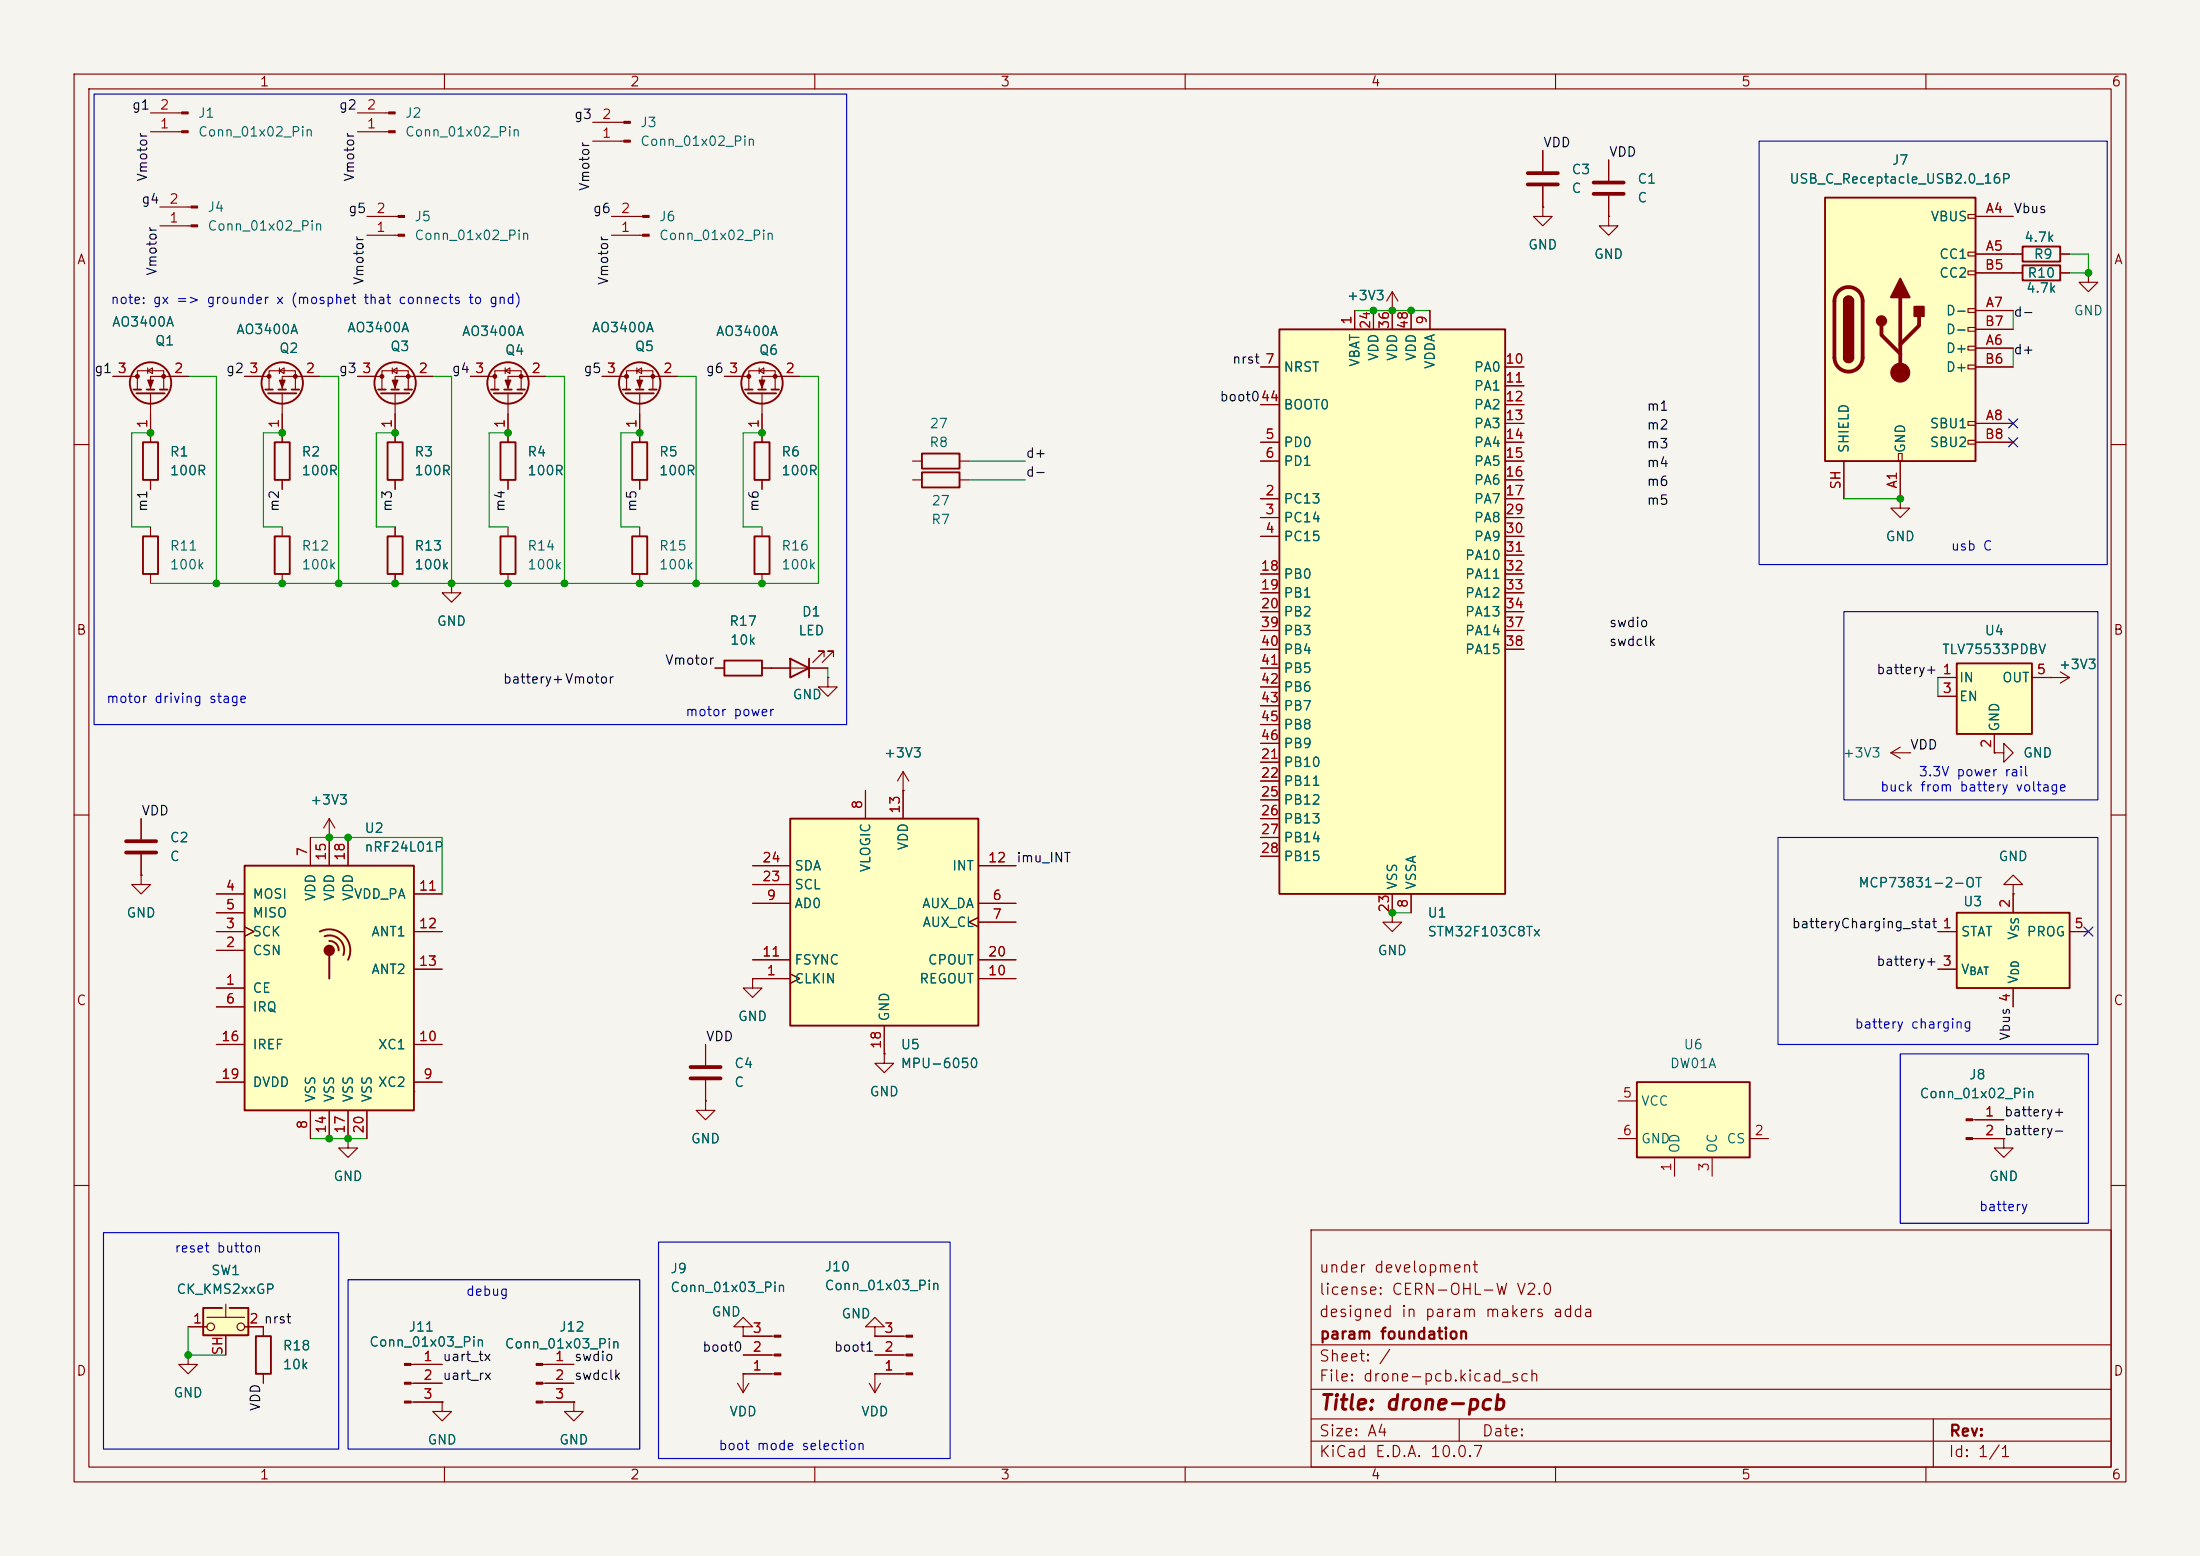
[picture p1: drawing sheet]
<svg xmlns="http://www.w3.org/2000/svg" width="297mm" height="210mm" viewBox="0 0 297 210" stroke-linecap="round" stroke-linejoin="round" font-family="sans-serif">
<path d="M0 0h297v210h-297z" fill="#f5f4ef" stroke="#f5f4ef" stroke-width=".14"/>
<g fill="none" stroke="#840000" stroke-width=".15">
<path d="M10 10h277v190h-277zM12 12h273v186h-273zM60 10v2M110 10v2M160 10v2M210 10v2M260 10v2M10 60h2M102.9 71.1v1.3M102.9 77.5v1.2M285 60h2M96.5 90.2h1.3"/>
<path d="M102.9 90.2h8.9M111.3 88.6v-.7h-.8h.8l-1.6 1.5M111.8 91.4v1.3h1.2l-1.2 1.3-1.3-1.3h1.3M111.8 91.4h.1M112.5 88.6v-.7h-.7h.7l-1.5 1.5M10 110h2M285 110h2M101.6 132.1v1.3h1.3l-1.3 1.2-1.3-1.2h1.3M101.6 132.1h.1M95.2 148.6v1.3h1.3l-1.3 1.2-1.2-1.2h1.2M95.2 148.6h.1M95.2 141v2.8"/>
<path d="M95.2 145.8v2.8M10 160h2M177 166h108v32h-108zM285 160h2M60 198v2M110 198v2M160 198v2M177 194.5h108M177 191.5h108M177 187.5h108M177 181.5h108M197 191.5v3"/>
<path d="M210 198v2M260 198v2M261 191.5v6.5"/>
</g>
<path d="M101.9 72.4h2v5.1h-2zM97.8 89.2h5.1v2h-5.1zM106.7 88.9l2.5 1.3-2.5 1.2zM109.2 88.9v2.5" fill="none" stroke="#840000" stroke-width=".25"/>
<path d="M93.2 144h4.1M93.2 145.5h4.1" fill="none" stroke="#840000" stroke-width=".51"/>
<path d="M33 116.8h22.9v33.1h-22.9z" fill="#ffffc2"/>
<g fill="none" stroke="#840000" stroke-width=".25">
<path d="M19.3 59.7h2v5.1h-2zM66.3 52.6h1M66.7 53.1h3.8M67.6 59.7h2v5.1h-2zM68.1 52.6h1M69.8 52.6h1.1M84.1 52.6h1M84.5 53.1h3.8M85.3 59.7h2.1v5.1h-2.1zM85.9 52.6h1M87.6 52.6h1M100.6 52.6h1"/>
<path d="M101 53.1h3.8M101.9 59.7h2v5.1h-2zM102.4 52.6h1M104.1 52.6h1.1M19.3 72.4h2v5.1h-2zM67.6 72.4h2v5.1h-2zM85.3 72.4h2.1v5.1h-2.1zM33 116.8h22.9v33.1h-22.9zM43.2 125.7a2.84 2.84 0 0 1 3.3 .6 2.84 2.84 0 0 1 .5 3.2M43.8 126.4a1.99 1.99 0 0 1 2.1 .4 1.99 1.99 0 0 1 .5 2.1M44.4 127a1.23 1.23 0 0 1 1.3 1.3M44.4 128.9v3.2"/>
<circle cx="68.6" cy="51.7" r="2.79"/>
<circle cx="86.4" cy="51.7" r="2.79"/>
<circle cx="102.9" cy="51.7" r="2.79"/>
</g>
<circle cx="44.4" cy="128.3" r=".63" fill="#840000" stroke="#840000" stroke-width=".25"/>
<g fill="none" stroke="#840000" stroke-width=".15">
<path d="M20.3 17.8h4.2M20.3 15.2h4.2M48.3 17.8h4.2M48.3 15.2h4.2M80 19.1h4.2M80 16.5h4.2M21.6 30.5h4.2M21.6 27.9h4.2M49.5 31.8h4.2M49.5 29.2h4.2M82.5 31.8h4.3M82.5 29.2h4.3"/>
<path d="M188 39.4l-.8 1.2M188 39.4l.7 1.2M188 39.4v2.5M20.3 58.4v1.3M63.5 50.8h3.3M66.8 52.6v-2.6h3.6v2.6M68.2 50l.6-.3v.7zM68.2 49.7v.7M68.6 53.1v6.6M73.7 50.8h-5.1v1.8M81.3 50.8h3.3M84.6 52.6v-2.6h3.5v2.6"/>
<path d="M86 50l.6-.3v.7zM86 49.7v.7M86.4 53.1v6.6M91.4 50.8h-5v1.8M97.8 50.8h3.3M101.1 52.6v-2.6h3.5v2.6M102.5 50l.6-.3v.7zM102.5 49.7v.7M102.9 53.1v6.6M107.9 50.8h-5v1.8M188 41.9h.1M20.3 64.8v1.2"/>
<path d="M20.3 71.1v1.3M20.3 77.5v1.2M68.6 64.8v1.2M68.6 71.1v1.3M68.6 77.5v1.2M86.4 64.8v1.2M86.4 71.1v1.3M86.4 77.5v1.2M102.9 64.8v1.2M256.5 67.3v1.3h1.3l-1.3 1.3-1.2-1.3h1.2M256.5 67.3h.1M41.9 113v3.8"/>
<path d="M44.4 113v3.8M47 113v3.8M121.9 106.7h.1M121.9 104.1l-.7 1.3M121.9 104.1l.8 1.3M121.9 104.1v2.6M29.2 133.4h3.8M29.2 128.3h3.8M29.2 125.7h3.8M29.2 120.7h3.8M29.2 123.2h3.8M29.2 135.9h3.8"/>
<path d="M33 125.1l1.3 .6-1.3 .7M55.9 125.7h3.8M55.9 120.7h3.8M55.9 130.8h3.8M29.2 146.1h3.8M29.2 141h3.8M41.9 149.9v3.8M44.4 149.9v3.8M47 153.7v1.2h1.3l-1.3 1.3-1.3-1.3h1.3M47 153.7h.1M47 149.9v3.8M49.5 149.9v3.8"/>
<path d="M55.9 147.3h.1M55.9 146.1h3.8M55.9 141h3.8"/>
</g>
<g fill="#840000" stroke="#840000" stroke-width=".15">
<path d="M86.8 31.6h.8v.3h-.8z"/>
<path d="M86.8 29.1h.8v.2h-.8z"/>
<path d="M86 51.3h.7l-.3 1z"/>
<path d="M102.5 51.3h.8l-.4 1z"/>
<path d="M84.2 18.9h.9v.3h-.9z"/>
<path d="M84.2 16.4h.9v.2h-.9z"/>
<path d="M24.5 17.7h.9v.2h-.9z"/>
<path d="M24.5 15.1h.9v.3h-.9z"/>
<path d="M25.8 30.4h.9v.2h-.9z"/>
<path d="M25.8 27.8h.9v.3h-.9z"/>
<path d="M52.5 17.7h.8v.2h-.8z"/>
<path d="M52.5 15.1h.8v.3h-.8z"/>
<path d="M68.2 51.3h.8l-.4 1z"/>
<path d="M53.7 31.6h.9v.3h-.9z"/>
<path d="M53.7 29.1h.9v.2h-.9z"/>
<circle cx="84.6" cy="50.8" r=".25"/>
<circle cx="88.1" cy="50.8" r=".25"/>
<circle cx="101.1" cy="50.8" r=".25"/>
<circle cx="104.6" cy="50.8" r=".25"/>
<circle cx="66.8" cy="50.8" r=".25"/>
<circle cx="70.4" cy="50.8" r=".25"/>
</g>
<path d="M246.4 26.7h20.3v35.5h-20.3z" fill="#ffffc2"/>
<g fill="none" stroke="#840000" stroke-width=".15">
<path d="M208.3 27.9v1.3h1.2l-1.2 1.3-1.3-1.3h1.3M208.3 27.9h.1M208.3 20.3v2.8M208.3 25.1v2.8M217.2 29.2v1.3h1.2l-1.2 1.3-1.3-1.3h1.3M217.2 29.2h.1M217.2 21.6v2.8M217.2 26.4v2.8M265.7 29h1v.5h-1zM265.7 34h1v.5h-1zM265.7 36.6h1v.5h-1zM266.7 29.2h5.1"/>
<path d="M266.7 34.3h6.3M266.7 36.8h6.3M278.1 34.3h1.3M278.1 36.8h1.3M281.9 36.8v1.3h1.3l-1.3 1.3-1.2-1.3h1.2M281.9 36.8h.1M265.7 41.7h1v.5h-1zM265.7 44.2h1v.5h-1zM265.7 46.7h1v.5h-1zM265.7 49.3h1v.5h-1zM265.7 56.9h1v.5h-1zM265.7 59.4h1v.5h-1z"/>
<path d="M266.7 47h5.1M266.7 41.9h5.1M266.7 57.2h5.1M266.7 49.5h5.1M266.7 44.5h5.1M266.7 59.7h5.1M248.9 62.2v5.1M256.3 61.2h.5v1h-.5zM256.5 62.2v5.1"/>
</g>
<path d="M246.4 26.7h20.3v35.5h-20.3zM273 35.8h5.1v2h-5.1zM273 33.3h5.1v2h-5.1zM248.9 40.6a.64 .64 0 0 1 .7-.6 .64 .64 0 0 1 .6 .6M248.9 48.3a.64 .64 0 0 0 .7 .6 .64 .64 0 0 0 .6-.6" fill="none" stroke="#840000" stroke-width=".25"/>
<path d="M206.2 23.4h4.1M206.2 24.9h4.1M215.1 24.6h4.1M215.1 26.2h4.1M248.2 39.3a1.9 1.9 0 0 1 2.1-.4 1.9 1.9 0 0 1 1.2 1.7v7.7a1.91 1.91 0 0 1-1.9 1.9 1.91 1.91 0 0 1-2-1.9v-7.7a1.9 1.9 0 0 1 .6-1.3zM254 43.9v1.3l2.5 2.6M256.5 40.1v10.2M259.1 42.7v1.2l-2.6 2.6" fill="none" stroke="#840000" stroke-width=".51"/>
<g fill="#840000" stroke="#840000" stroke-width=".25">
<path d="M248.9 40.6h1.3v7.7h-1.3z"/>
<path d="M249.1 40.2a.64 .64 0 0 1 .7-.1 .64 .64 0 0 1 .4 .5h-1.3z"/>
<path d="M248.9 48.3h1.3a.64 .64 0 0 1-.6 .6 .64 .64 0 0 1-.7-.6z"/>
<path d="M256.5 37.6l1.3 2.5h-2.5z"/>
<path d="M258.4 41.4h1.3v1.3h-1.3z"/>
<circle cx="254" cy="43.3" r=".63"/>
</g>
<circle cx="256.5" cy="50.3" r="1.27" fill="#840000" stroke="#840000" stroke-width=".15"/>
<path d="M106.7 110.5h25.4v27.9h-25.4z" fill="#ffffc2"/>
<path d="M124.5 63.8h5v2h-5zM124.5 61.2h5v2h-5zM106.7 110.5h25.4v27.9h-25.4z" fill="none" stroke="#840000" stroke-width=".25"/>
<g fill="none" stroke="#840000" stroke-width=".15">
<path d="M123.2 64.8h1.3M123.2 62.2h1.3M129.5 64.8h1.3M129.5 62.2h1.3M101.6 116.8h5.1M101.6 119.4h5.1M116.8 106.7v3.8M121.9 106.7v3.8M132.1 116.8h5.1M101.6 132.1h5.1M101.6 121.9h5.1M101.6 129.5h5.1"/>
<path d="M106.7 131.4l1.2 .7-1.2 .6M119.4 138.4v3.8M132.1 123.8l-1.3 .7 1.3 .6M132.1 132.1h5.1M132.1 121.9h5.1M132.1 124.5h5.1M132.1 129.5h5.1M188 123.2v1.3h1.2l-1.2 1.2-1.3-1.2h1.3M188 123.2h.1M119.4 142.2v1.3h1.2l-1.2 1.3-1.3-1.3h1.3M119.4 142.2h.1"/>
</g>
<path d="M172.7 44.5h30.5v76.2h-30.5z" fill="#ffffc2"/>
<path d="M172.7 44.5h30.5v76.2h-30.5z" fill="none" stroke="#840000" stroke-width=".25"/>
<g fill="none" stroke="#840000" stroke-width=".15">
<path d="M170.2 59.7h2.5M170.2 49.5h2.5M170.2 54.6h2.5M182.9 41.9v2.6M185.4 41.9v2.6M188 41.9v2.6M190.5 41.9v2.6M193 41.9v2.6M203.2 59.7h2.5M203.2 49.5h2.5M203.2 52.1h2.5M203.2 54.6h2.5"/>
<path d="M203.2 57.2h2.5M170.2 67.3h2.5M170.2 69.9h2.5M170.2 72.4h2.5M170.2 62.2h2.5M170.2 77.5h2.5M203.2 67.3h2.5M203.2 69.9h2.5M203.2 72.4h2.5M203.2 62.2h2.5M203.2 64.8h2.5M203.2 77.5h2.5"/>
<path d="M203.2 74.9h2.5M170.2 80h2.5M170.2 82.6h2.5M170.2 85.1h2.5M170.2 87.6h2.5M170.2 90.2h2.5M170.2 92.7h2.5M170.2 95.3h2.5M170.2 97.8h2.5M203.2 80h2.5M203.2 82.6h2.5M203.2 85.1h2.5"/>
<path d="M203.2 87.6h2.5M170.2 102.9h2.5M170.2 105.4h2.5M170.2 108h2.5M170.2 110.5h2.5M170.2 113h2.5M170.2 115.6h2.5M170.2 100.3h2.5M188 120.7v2.5M190.5 120.7v2.5"/>
</g>
<path d="M264.2 89.5h10.1v9.6h-10.1z" fill="#ffffc2"/>
<path d="M264.2 89.5h10.1v9.6h-10.1z" fill="none" stroke="#840000" stroke-width=".25"/>
<g fill="none" stroke="#840000" stroke-width=".15">
<path d="M261.6 91.4h2.6M261.6 94h2.6M269.2 99.1v2.5M274.3 91.4h5.1M276.9 91.4h.1M278.1 90.7l1.3 .7M279.4 91.4l-1.3 .8M255.3 101.6l1.2 .8M255.3 101.6h2.5M256.5 100.8l-1.2 .8M257.8 101.6h.1M269.2 101.6h1.3v-1.3l1.3 1.3-1.3 1.3v-1.3"/>
<path d="M269.2 101.6h.1"/>
</g>
<path d="M264.2 123.2h15.2v10.2h-15.2z" fill="#ffffc2"/>
<path d="M264.2 123.2h15.2v10.2h-15.2z" fill="none" stroke="#840000" stroke-width=".25"/>
<path d="M271.8 119.4h1.2l-1.2-1.3-1.3 1.3h1.3v1.3M261.6 125.7h2.6M261.6 130.8h2.6M271.8 120.7h.1M271.8 120.7v2.5M271.8 133.4v2.5M279.4 125.7h2.5" fill="none" stroke="#840000" stroke-width=".15"/>
<path d="M221 146.1h15.2v10.1h-15.2z" fill="#ffffc2"/>
<g fill="none" stroke="#840000" stroke-width=".25">
<path d="M18 52.6h1M18.4 53.1h3.8M19.8 52.6h1M21.6 52.6h1M35.8 52.6h1M36.2 53.1h3.8M37.1 59.7h2v5.1h-2zM37.6 52.6h1M39.4 52.6h1M51.1 52.6h1M51.4 53.1h3.8M52.3 59.7h2.1v5.1h-2.1z"/>
<path d="M52.8 52.6h1M54.6 52.6h1M37.1 72.4h2v5.1h-2zM52.3 72.4h2.1v5.1h-2.1zM221 146.1h15.2v10.1h-15.2zM34.5 180.3h2.1v5.1h-2.1z"/>
<circle cx="20.3" cy="51.7" r="2.79"/>
<circle cx="38.1" cy="51.7" r="2.79"/>
<circle cx="53.3" cy="51.7" r="2.79"/>
</g>
<g fill="none" stroke="#840000" stroke-width=".15">
<path d="M15.2 50.8h3.3M18.5 52.6v-2.6h3.6v2.6M19.9 50l.7-.3v.7zM19.9 49.7v.7M20.3 53.1v5.3M25.4 50.8h-5.1v1.8M33 50.8h3.3M36.3 52.6v-2.6h3.6v2.6M37.7 50l.7-.3v.7zM37.7 49.7v.7M38.1 53.1v6.6M43.2 50.8h-5.1v1.8"/>
<path d="M48.3 50.8h3.3M51.6 52.6v-2.6h3.5v2.6M53 50l.6-.3v.7zM53 49.7v.7M53.3 53.1v6.6M58.4 50.8h-5.1v1.8M38.1 64.8v1.2M38.1 71.1v1.3M38.1 77.5v1.2M53.3 64.8v1.2M53.3 71.1v1.3M53.3 77.5v1.2"/>
<path d="M61 78.7v1.3h1.2l-1.2 1.3-1.3-1.3h1.3M61 78.7h.1M19 118.1v1.3h1.3l-1.3 1.3-1.2-1.3h1.2M19 118.1h.1M19 110.5v2.8M19 115.3v2.8M44.4 113h.1M44.4 110.5l-.7 1.3M44.4 110.5l.8 1.3M44.4 110.5v2.5M218.4 153.7h2.6M218.4 148.6h2.6"/>
<path d="M226.1 156.2v2.6M231.1 156.2v2.6M236.2 153.7h2.6M266.3 153.7h4.2M266.3 151.1h4.2M270.5 153.7v1.2h1.3l-1.3 1.3-1.3-1.3h1.3M270.5 153.7h.1M35.6 179.1v1.2M100.3 179.1h1.3l-1.3-1.3-1.2 1.3h1.2v1.2M118.1 179.1h1.3l-1.3-1.3-1.3 1.3h1.3v1.2M25.4 182.9v1.3h1.3l-1.3 1.2-1.3-1.2h1.3M25.4 182.9h.1"/>
<path d="M35.6 185.4v1.3M55.5 184.2h4.2M55.5 186.7h4.2M55.5 189.2h4.2M59.7 189.2v1.3h1.3l-1.3 1.3-1.3-1.3h1.3M59.7 189.2h.1M73.3 184.2h4.2M73.3 186.7h4.2M73.3 189.2h4.2M77.5 189.2v1.3h1.2l-1.2 1.3-1.3-1.3h1.3M77.5 189.2h.1M99.6 186.7l.7 1.3"/>
<path d="M100.3 185.4h.1M100.3 180.3h.1M100.3 185.4h4.2M100.3 182.9h4.2M100.3 180.3h4.2M100.3 185.4v2.6M101.1 186.7l-.8 1.3M117.3 186.7l.8 1.3M118.1 180.3h.1M118.1 185.4h.1M118.1 185.4h4.2M118.1 182.9h4.2"/>
<path d="M118.1 180.3h4.2M118.1 185.4v2.6M118.9 186.7l-.8 1.3"/>
</g>
<g fill="#840000" stroke="#840000" stroke-width=".15">
<path d="M265.4 151h.9v.3h-.9z"/>
<path d="M265.4 153.5h.9v.3h-.9z"/>
<path d="M122.3 185.3h.9v.2h-.9z"/>
<path d="M122.3 182.8h.9v.2h-.9z"/>
<path d="M122.3 180.2h.9v.3h-.9z"/>
<path d="M19.9 51.3h.8l-.4 1z"/>
<path d="M53 51.3h.7l-.4 1z"/>
<path d="M37.7 51.3h.8l-.4 1z"/>
<path d="M54.6 184h.9v.3h-.9z"/>
<path d="M54.6 186.6h.9v.2h-.9z"/>
<path d="M54.6 189.1h.9v.3h-.9z"/>
<path d="M72.4 184h.9v.3h-.9z"/>
<path d="M72.4 186.6h.9v.2h-.9z"/>
<path d="M72.4 189.1h.9v.3h-.9z"/>
<path d="M104.5 185.3h.9v.2h-.9z"/>
<path d="M104.5 182.8h.9v.2h-.9z"/>
<path d="M104.5 180.2h.9v.3h-.9z"/>
<circle cx="18.5" cy="50.8" r=".25"/>
<circle cx="22.1" cy="50.8" r=".25"/>
<circle cx="51.6" cy="50.8" r=".25"/>
<circle cx="55.1" cy="50.8" r=".25"/>
<circle cx="36.3" cy="50.8" r=".25"/>
<circle cx="39.9" cy="50.8" r=".25"/>
</g>
<path d="M17 113.5h4.1M17 115.1h4.1" fill="none" stroke="#840000" stroke-width=".51"/>
<path d="M27.4 176.5h6.1v3.8h-6.1z" fill="#ffffc2"/>
<g fill="none" stroke="#840000" stroke-width=".15">
<path d="M208.3 27.9h.1M208.3 20.3v2.8M208.3 25.1v2.8M217.2 29.2h.1M217.2 21.6v2.8M217.2 26.4v2.8M266.7 34.3h6.3M266.7 36.8h6.3M266.7 29.2h5.1M278.1 34.3h1.3M278.1 36.8h1.3M15.2 50.8h2.6"/>
<path d="M20.3 55.9v3.8M22.9 50.8h2.5M33 50.8h2.6M38.1 55.9v3.8M40.6 50.8h2.6M48.3 50.8h2.5M53.3 55.9v3.8M55.9 50.8h2.5M63.5 50.8h2.5M68.6 55.9v3.8M71.1 50.8h2.6M81.3 50.8h2.5"/>
<path d="M86.4 55.9v3.8M88.9 50.8h2.5M97.8 50.8h2.5M102.9 55.9v3.8M105.4 50.8h2.5M170.2 59.7h2.5M170.2 49.5h2.5M170.2 54.6h2.5M182.9 41.9v2.6M185.4 41.9v2.6M188 41.9h.1M188 41.9v2.6"/>
<path d="M190.5 41.9v2.6M193 41.9v2.6M203.2 59.7h2.5M203.2 49.5h2.5M203.2 52.1h2.5M203.2 54.6h2.5M203.2 57.2h2.5M266.7 59.7h5.1M266.7 49.5h5.1M266.7 57.2h5.1M266.7 47h5.1M266.7 41.9h5.1"/>
<path d="M266.7 44.5h5.1M20.3 64.8v1.2M38.1 64.8v1.2M53.3 64.8v1.2M53.3 71.1v1.3M53.3 77.5v1.2M61 78.7h.1M68.6 64.8v1.2M86.4 64.8v1.2M102.9 64.8v1.2M170.2 67.3h2.5M170.2 69.9h2.5"/>
<path d="M170.2 72.4h2.5M170.2 62.2h2.5M170.2 77.5h2.5M203.2 67.3h2.5M203.2 69.9h2.5M203.2 72.4h2.5M203.2 62.2h2.5M203.2 64.8h2.5M203.2 77.5h2.5M203.2 74.9h2.5M248.9 62.2v5.1M256.5 67.3h.1"/>
<path d="M256.5 62.2v5.1M96.5 90.2h1.3M102.9 90.2h3.8M109.2 90.2h2.6M111.8 91.4h.1M170.2 90.2h2.5M170.2 80h2.5M170.2 82.6h2.5M170.2 85.1h2.5M170.2 87.6h2.5M170.2 92.7h2.5M170.2 95.3h2.5"/>
<path d="M170.2 97.8h2.5M203.2 80h2.5M203.2 82.6h2.5M203.2 85.1h2.5M203.2 87.6h2.5M261.6 91.4h2.6M261.6 94h2.6M269.2 99.1v2.5M274.3 91.4h2.6M276.9 91.4h.1M19 118.1h.1M19 110.5v2.8"/>
<path d="M19 115.3v2.8M41.9 113v3.8M44.4 113h.1M44.4 113v3.8M47 113v3.8M101.6 116.8h5.1M101.6 119.4h5.1M116.8 106.7v3.8M121.9 106.7h.1M121.9 106.7v3.8M132.1 116.8h5.1M170.2 102.9h2.5"/>
<path d="M170.2 105.4h2.5M170.2 108h2.5M170.2 110.5h2.5M170.2 113h2.5M170.2 115.6h2.5M170.2 100.3h2.5M269.2 101.6h.1M29.2 133.4h3.8M29.2 128.3h3.8M29.2 125.7h3.8M29.2 120.7h3.8M29.2 123.2h3.8"/>
<path d="M29.2 135.9h3.8M33 125.1l1.3 .6-1.3 .7M55.9 125.7h3.8M55.9 120.7h3.8M55.9 130.8h3.8M101.6 132.1h.1M101.6 132.1h5.1M101.6 121.9h5.1M101.6 129.5h5.1M106.7 131.4l1.2 .7-1.2 .6M119.4 138.4v3.8M132.1 123.8l-1.3 .7 1.3 .6"/>
<path d="M132.1 132.1h5.1M132.1 121.9h5.1M132.1 124.5h5.1M132.1 129.5h5.1M188 123.2h.1M188 120.7v2.5M190.5 120.7v2.5M261.6 125.7h2.6M261.6 130.8h2.6M271.8 120.7h.1M271.8 120.7v2.5M271.8 133.4v2.5"/>
<path d="M279.4 125.7h2.5M29.2 146.1h3.8M29.2 141h3.8M41.9 149.9v3.8M44.4 149.9v3.8M47 153.7h.1M47 149.9v3.8M49.5 149.9v3.8M55.9 146.1h3.8M55.9 141h3.8M95.2 148.6h.1M95.2 141v2.8"/>
<path d="M95.2 145.8v2.8M119.4 142.2h.1M266.7 151.1h3.8M266.7 153.7h3.8M270.5 153.7h.1M25.4 179.1h2.5M27.9 177.8h5.1M30.5 176v1.8M33 179.1h2.6v1.2M25.4 182.9h.1M30.5 180.3v2.6M35.6 185.4v1.3"/>
<path d="M55.9 184.2h3.8M55.9 186.7h3.8M55.9 189.2h3.8M59.7 189.2h.1M73.7 184.2h3.8M73.7 186.7h3.8M73.7 189.2h3.8M77.5 189.2h.1M100.3 185.4h.1M100.3 180.3h.1M100.3 185.4h3.8M100.3 182.9h3.8"/>
<path d="M100.3 180.3h3.8M118.1 180.3h.1M118.1 185.4h.1M118.1 185.4h3.8M118.1 182.9h3.8M118.1 180.3h3.8"/>
<circle cx="28.4" cy="179.1" r=".51"/>
<circle cx="32.5" cy="179.1" r=".51"/>
</g>
<path d="M30 176.5h-2.6v3.7h6.1v-3.7h-2.5" fill="none" stroke="#840000" stroke-width=".25"/>
<g fill="none" stroke="#009600" stroke-width=".15">
<path d="M279.4 34.3h2.5v2.5h-2.5M20.3 58.4h-2.5v12.7h2.5M25.4 50.8h3.8v27.9M38.1 58.4h-2.5v12.7h2.5M43.2 50.8h2.5v27.9M53.3 58.4h-2.5v12.7h2.5M58.4 50.8h2.6v27.9M68.6 58.4h-2.6v12.7h2.6M73.7 50.8h2.5v27.9M86.4 58.4h-2.6v12.7h2.6M91.4 50.8h2.6v27.9M102.9 58.4h-2.6v12.7h2.6"/>
<path d="M107.9 50.8h2.6v27.9h-90.2M182.9 41.9h10.1M271.8 41.9v2.6M271.8 47v2.5M130.8 64.8h7.6M130.8 62.2h7.6M248.9 67.3h7.6M111.8 90.2v1.2M261.6 91.4v2.6M41.9 113h17.8v7.7M188 123.2h2.5M41.9 153.7h7.6"/>
<path d="M25.4 179.1v3.8h5.1"/>
</g>
<path d="M271.2 59.1l1.2 1.2M271.2 56.5l1.2 1.3M272.4 59.1l-1.2 1.2M272.4 56.5l-1.2 1.3M281.3 125.1l1.2 1.2M282.5 125.1l-1.2 1.2" fill="none" stroke="#000084" stroke-width=".15"/>
<path d="M12.7 12.7h101.6v85.1h-101.6zM237.5 19.1h47v57.1h-47zM248.9 82.6h34.3v25.4h-34.3zM240 113h43.2v28h-43.2zM256.5 142.2h25.4v22.9h-25.4zM14 166.4h31.7v29.2h-31.7zM47 172.7h39.4v22.9h-39.4zM88.9 167.6h39.4v29.3h-39.4z" fill="none" stroke="#0000c2" stroke-width=".15"/>
<g fill="#009600" stroke="#009600" stroke-width=".14">
<circle cx="25.4" cy="182.9" r=".46"/>
<circle cx="38.1" cy="58.4" r=".46"/>
<circle cx="20.3" cy="58.4" r=".46"/>
<circle cx="38.1" cy="78.7" r=".46"/>
<circle cx="29.2" cy="78.7" r=".46"/>
<circle cx="68.6" cy="78.7" r=".46"/>
<circle cx="86.4" cy="78.7" r=".46"/>
<circle cx="94" cy="78.7" r=".46"/>
<circle cx="61" cy="78.7" r=".46"/>
<circle cx="53.3" cy="78.7" r=".46"/>
<circle cx="44.4" cy="153.7" r=".46"/>
<circle cx="47" cy="153.7" r=".46"/>
<circle cx="47" cy="113" r=".46"/>
<circle cx="44.4" cy="113" r=".46"/>
<circle cx="256.5" cy="67.3" r=".46"/>
<circle cx="45.7" cy="78.7" r=".46"/>
<circle cx="53.3" cy="58.4" r=".46"/>
<circle cx="102.9" cy="58.4" r=".46"/>
<circle cx="86.4" cy="58.4" r=".46"/>
<circle cx="102.9" cy="78.7" r=".46"/>
<circle cx="68.6" cy="58.4" r=".46"/>
<circle cx="76.2" cy="78.7" r=".46"/>
<circle cx="188" cy="123.2" r=".46"/>
<circle cx="188" cy="41.9" r=".46"/>
<circle cx="185.4" cy="41.9" r=".46"/>
<circle cx="190.5" cy="41.9" r=".46"/>
<circle cx="281.9" cy="36.8" r=".46"/>
</g>
<text font-size="2" fill="#840000" x="178" y="190.8">Title: drone-pcb</text>
<g font-size="1.5" fill="#840000">
<text x="178" y="172.1">under development</text>
<text x="178" y="178.1">designed in param makers adda</text>
<text x="178" y="175.1">license: CERN-OHL-W V2.0</text>
<text x="178" y="184.1">Sheet: /</text>
<text x="178" y="181.1">param foundation</text>
<text x="178" y="186.8">File: drone-pcb.kicad_sch</text>
<text x="178" y="197">KiCad E.D.A. 10.0.7</text>
<text x="178" y="194.2">Size: A4</text>
<text x="200" y="194.2">Date:</text>
<text x="263" y="197">Id: 1/1</text>
<text x="263" y="194.2">Rev:</text>
</g>
<g font-size="1.3" fill="#840000">
<text x="35" y="12">1</text>
<text x="85" y="12">2</text>
<text x="135" y="12">3</text>
<text x="185" y="12">4</text>
<text x="235" y="12">5</text>
<text x="285" y="12">6</text>
<text x="10.3" y="36">A</text>
<text x="285.3" y="36">A</text>
<text x="10.2" y="86">B</text>
<text x="285.2" y="86">B</text>
<text x="10.2" y="136">C</text>
<text x="285.2" y="136">C</text>
<text x="10.2" y="186">D</text>
<text x="285.2" y="186">D</text>
<text x="35" y="200">1</text>
<text x="85" y="200">2</text>
<text x="135" y="200">3</text>
<text x="185" y="200">4</text>
<text x="235" y="200">5</text>
<text x="285" y="200">6</text>
</g>
<g font-size="1.3" fill="#0f0f0f">
<text x="17.7" y="15.1">g1</text>
<text x="45.7" y="15.1">g2</text>
<text x="77.4" y="16.4">g3</text>
<text x="208.3" y="20.2">VDD</text>
<text x="217.1" y="21.5">VDD</text>
<text x="19" y="27.8">g4</text>
<text x="20.2" y="24.6" transform="rotate(-90 20.2 24.6)">Vmotor</text>
<text x="46.9" y="29.1">g5</text>
<text x="48.1" y="24.6" transform="rotate(-90 48.1 24.6)">Vmotor</text>
<text x="79.9" y="25.9" transform="rotate(-90 79.9 25.9)">Vmotor</text>
<text x="80" y="29.1">g6</text>
<text x="271.8" y="29.1">Vbus</text>
<text x="21.5" y="37.3" transform="rotate(-90 21.5 37.3)">Vmotor</text>
<text x="49.4" y="38.6" transform="rotate(-90 49.4 38.6)">Vmotor</text>
<text x="82.4" y="38.6" transform="rotate(-90 82.4 38.6)">Vmotor</text>
<text x="271.8" y="43.1">d-</text>
<text x="12.7" y="50.7">g1</text>
<text x="30.4" y="50.7">g2</text>
<text x="45.7" y="50.7">g3</text>
<text x="60.9" y="50.7">g4</text>
<text x="78.7" y="50.7">g5</text>
<text x="95.2" y="50.7">g6</text>
<text x="166.3" y="49.4">nrst 7</text>
<text x="271.8" y="48.1">d+</text>
<text x="164.6" y="54.5">boot044</text>
<text x="222.2" y="58.3">m2</text>
<text x="222.2" y="55.8">m1</text>
<text x="138.4" y="62.1">d+</text>
<text x="138.4" y="64.6">d-</text>
<text x="222.2" y="65.9">m6</text>
<text x="222.2" y="63.4">m4</text>
<text x="222.2" y="60.8">m3</text>
<text x="20.2" y="69.2" transform="rotate(-90 20.2 69.2)">m1</text>
<text x="38" y="69.2" transform="rotate(-90 38 69.2)">m2</text>
<text x="53.2" y="69.2" transform="rotate(-90 53.2 69.2)">m3</text>
<text x="68.5" y="69.2" transform="rotate(-90 68.5 69.2)">m4</text>
<text x="86.2" y="69.2" transform="rotate(-90 86.2 69.2)">m5</text>
<text x="102.7" y="69.2" transform="rotate(-90 102.7 69.2)">m6</text>
<text x="222.2" y="68.5">m5</text>
<text x="217.1" y="85">swdio</text>
<text x="217.1" y="87.5">swdclk</text>
<text x="67.8" y="92.6">battery+Vmotor</text>
<text x="89.7" y="90">Vmotor</text>
<text x="253.2" y="91.3">battery+ 1</text>
<text x="257.8" y="101.5">VDD</text>
<text x="19" y="110.4">VDD</text>
<text x="137.1" y="116.7">imu_INT</text>
<text x="241.8" y="125.6">batteryCharging_stat 1</text>
<text x="253.2" y="130.7">battery+ 3</text>
<text x="95.2" y="140.8">VDD</text>
<text x="271.7" y="140.5" transform="rotate(-90 271.7 140.5)">Vbus 4</text>
<text x="270.5" y="151">battery+</text>
<text x="270.5" y="153.5">battery-</text>
<text x="59.7" y="184">uart_tx</text>
<text x="77.4" y="184">swdio</text>
<text x="94.7" y="182.8">boot0</text>
<text x="112.5" y="182.8">boot1</text>
<text x="35.4" y="190.5" transform="rotate(-90 35.4 190.5)">VDD</text>
<text x="59.7" y="186.6">uart_rx</text>
<text x="77.4" y="186.6">swdclk</text>
</g>
<g font-size="1.3" fill="#a90000">
<text x="21.5" y="17.6">1</text>
<text x="21.5" y="15.1">2</text>
<text x="49.4" y="17.6">1</text>
<text x="49.4" y="15.1">2</text>
<text x="81.2" y="16.4">2</text>
<text x="81.2" y="18.9">1</text>
<text x="22.8" y="27.8">2</text>
<text x="50.7" y="29.1">2</text>
<text x="83.7" y="29.1">2</text>
<text x="268" y="29.1">A4</text>
<text x="22.8" y="30.3">1</text>
<text x="50.7" y="31.6">1</text>
<text x="83.7" y="31.6">1</text>
<text x="268" y="34.2">A5</text>
<text x="267.9" y="36.7">B5</text>
<text x="268" y="41.8">A7</text>
<text x="182.7" y="43.9" transform="rotate(-90 182.7 43.9)">1</text>
<text x="185.3" y="44.5" transform="rotate(-90 185.3 44.5)">24</text>
<text x="187.8" y="44.5" transform="rotate(-90 187.8 44.5)">36</text>
<text x="190.4" y="44.5" transform="rotate(-90 190.4 44.5)">48</text>
<text x="192.9" y="43.9" transform="rotate(-90 192.9 43.9)">9</text>
<text x="267.9" y="44.3">B7</text>
<text x="268" y="46.9">A6</text>
<text x="15.8" y="50.7">3</text>
<text x="23.4" y="50.7">2</text>
<text x="33.6" y="50.7">3</text>
<text x="41.2" y="50.7">2</text>
<text x="48.8" y="50.7">3</text>
<text x="56.4" y="50.7">2</text>
<text x="64" y="50.7">3</text>
<text x="71.7" y="50.7">2</text>
<text x="81.8" y="50.7">3</text>
<text x="89.4" y="50.7">2</text>
<text x="98.3" y="50.7">3</text>
<text x="105.9" y="50.7">2</text>
<text x="170.7" y="49.4">7</text>
<text x="203.1" y="49.4">10</text>
<text x="203.1" y="51.9">11</text>
<text x="267.9" y="49.4">B6</text>
<text x="20.2" y="57.9" transform="rotate(-90 20.2 57.9)">1</text>
<text x="38" y="57.9" transform="rotate(-90 38 57.9)">1</text>
<text x="53.2" y="57.9" transform="rotate(-90 53.2 57.9)">1</text>
<text x="68.4" y="57.9" transform="rotate(-90 68.4 57.9)">1</text>
<text x="86.2" y="57.9" transform="rotate(-90 86.2 57.9)">1</text>
<text x="102.7" y="57.9" transform="rotate(-90 102.7 57.9)">1</text>
<text x="170.1" y="54.5">44</text>
<text x="170.7" y="59.6">5</text>
<text x="203.1" y="54.5">12</text>
<text x="203.1" y="57">13</text>
<text x="203.1" y="59.6">14</text>
<text x="267.9" y="59.6">B8</text>
<text x="268" y="57">A8</text>
<text x="170.7" y="62.1">6</text>
<text x="203.1" y="62.1">15</text>
<text x="203.1" y="64.6">16</text>
<text x="170.7" y="67.2">2</text>
<text x="170.7" y="69.7">3</text>
<text x="203.1" y="67.2">17</text>
<text x="203.1" y="69.7">29</text>
<text x="248.8" y="66.2" transform="rotate(-90 248.8 66.2)">SH</text>
<text x="256.4" y="66" transform="rotate(-90 256.4 66)">A1</text>
<text x="170.1" y="77.3">18</text>
<text x="170.7" y="72.3">4</text>
<text x="203.1" y="72.3">30</text>
<text x="203.1" y="74.8">31</text>
<text x="203.1" y="77.3">32</text>
<text x="170.1" y="79.9">19</text>
<text x="170.1" y="82.4">20</text>
<text x="203.1" y="79.9">33</text>
<text x="203.1" y="82.4">34</text>
<text x="170.1" y="85">39</text>
<text x="170.1" y="87.5">40</text>
<text x="203.1" y="85">37</text>
<text x="203.1" y="87.5">38</text>
<text x="170.1" y="90">41</text>
<text x="170.1" y="92.6">42</text>
<text x="170.1" y="95.1">43</text>
<text x="262.2" y="93.8">3</text>
<text x="262.2" y="91.3">1</text>
<text x="274.9" y="91.3">5</text>
<text x="170.1" y="97.7">45</text>
<text x="170.1" y="100.2">46</text>
<text x="269.1" y="101.1" transform="rotate(-90 269.1 101.1)">2</text>
<text x="170.1" y="102.7">21</text>
<text x="170.1" y="105.3">22</text>
<text x="170.1" y="107.8">25</text>
<text x="116.7" y="109.3" transform="rotate(-90 116.7 109.3)">8</text>
<text x="121.8" y="109.9" transform="rotate(-90 121.8 109.9)">13</text>
<text x="170.1" y="110.4">26</text>
<text x="170.1" y="112.9">27</text>
<text x="41.8" y="115.7" transform="rotate(-90 41.8 115.7)">7</text>
<text x="44.3" y="116.3" transform="rotate(-90 44.3 116.3)">15</text>
<text x="46.9" y="116.3" transform="rotate(-90 46.9 116.3)">18</text>
<text x="102.8" y="119.2">23</text>
<text x="102.8" y="116.7">24</text>
<text x="133.3" y="116.7">12</text>
<text x="170.1" y="115.4">28</text>
<text x="30.4" y="125.6">3</text>
<text x="30.4" y="120.5">4</text>
<text x="30.4" y="123.1">5</text>
<text x="56.4" y="120.5">11</text>
<text x="56.4" y="125.6">12</text>
<text x="103.4" y="121.8">9</text>
<text x="133.9" y="121.8">6</text>
<text x="133.9" y="124.3">7</text>
<text x="187.8" y="123.3" transform="rotate(-90 187.8 123.3)">23</text>
<text x="190.4" y="122.7" transform="rotate(-90 190.4 122.7)">8</text>
<text x="262.2" y="125.6">1</text>
<text x="271.6" y="122.7" transform="rotate(-90 271.6 122.7)">2</text>
<text x="279.9" y="125.6">5</text>
<text x="30.4" y="128.1">2</text>
<text x="56.4" y="130.7">13</text>
<text x="102.8" y="129.4">11</text>
<text x="103.4" y="131.9">1</text>
<text x="133.3" y="131.9">10</text>
<text x="133.3" y="129.4">20</text>
<text x="262.2" y="130.7">3</text>
<text x="30.4" y="133.2">1</text>
<text x="30.4" y="135.8">6</text>
<text x="271.6" y="135.4" transform="rotate(-90 271.6 135.4)">4</text>
<text x="29.8" y="140.8">16</text>
<text x="56.4" y="140.8">10</text>
<text x="119.2" y="141.7" transform="rotate(-90 119.2 141.7)">18</text>
<text x="29.8" y="145.9">19</text>
<text x="57.1" y="145.9">9</text>
<text x="219" y="148.5">5</text>
<text x="41.8" y="152.5" transform="rotate(-90 41.8 152.5)">8</text>
<text x="44.3" y="153.1" transform="rotate(-90 44.3 153.1)">14</text>
<text x="46.9" y="153.1" transform="rotate(-90 46.9 153.1)">17</text>
<text x="49.4" y="153.1" transform="rotate(-90 49.4 153.1)">20</text>
<text x="219" y="153.5">6</text>
<text x="236.8" y="153.5">2</text>
<text x="267.9" y="151">1</text>
<text x="267.9" y="153.5">2</text>
<text x="225.9" y="158.2" transform="rotate(-90 225.9 158.2)">1</text>
<text x="231" y="158.2" transform="rotate(-90 231 158.2)">3</text>
<text x="25.9" y="178.9">1</text>
<text x="33.6" y="178.9">2 nrst</text>
<text x="33.6" y="178.9">2</text>
<text x="30.3" y="183" transform="rotate(-90 30.3 183)">SH</text>
<text x="57.1" y="184">1</text>
<text x="74.8" y="184">1</text>
<text x="101.5" y="185.3">1</text>
<text x="101.5" y="182.7">2</text>
<text x="101.5" y="180.2">3</text>
<text x="119.3" y="185.3">1</text>
<text x="119.3" y="182.7">2</text>
<text x="119.3" y="180.2">3</text>
<text x="57.1" y="186.6">2</text>
<text x="57.1" y="189.1">3</text>
<text x="74.8" y="186.6">2</text>
<text x="74.8" y="189.1">3</text>
</g>
<g font-size="1.3" fill="#006464">
<text x="26.7" y="16.2">J1</text>
<text x="54.6" y="16.2">J2</text>
<text x="86.3" y="17.5">J3</text>
<text x="26.7" y="18.7">Conn_01x02_Pin</text>
<text x="54.6" y="18.7">Conn_01x02_Pin</text>
<text x="86.3" y="20">Conn_01x02_Pin</text>
<text x="212.1" y="23.8">C3</text>
<text x="255.3" y="22.6">J7</text>
<text x="27.9" y="28.9">J4</text>
<text x="212.1" y="26.4">C</text>
<text x="221" y="25.1">C1</text>
<text x="221" y="27.6">C</text>
<text x="241.5" y="25.1">USB_C_Receptacle_USB2.0_16P</text>
<text x="27.9" y="31.4">Conn_01x02_Pin</text>
<text x="55.9" y="30.2">J5</text>
<text x="55.9" y="32.7">Conn_01x02_Pin</text>
<text x="88.9" y="30.2">J6</text>
<text x="88.9" y="32.7">Conn_01x02_Pin</text>
<text x="206.2" y="34">GND</text>
<text x="215.1" y="35.3">GND</text>
<text x="260.6" y="30.2">VBUS</text>
<text x="261.7" y="35.3">CC1</text>
<text x="273.2" y="33">4.7k</text>
<text x="274.5" y="35.3">R9</text>
<text x="181.7" y="40.8">+3V3</text>
<text x="261.7" y="37.8">CC2</text>
<text x="273.4" y="39.8">4.7k</text>
<text x="273.6" y="37.8">R10</text>
<text x="15" y="44.4">AO3400A</text>
<text x="20.8" y="46.9">Q1</text>
<text x="31.8" y="45.4">AO3400A</text>
<text x="37.6" y="48">Q2</text>
<text x="46.8" y="45.2">AO3400A</text>
<text x="52.6" y="47.7">Q3</text>
<text x="62.3" y="45.7">AO3400A</text>
<text x="79.8" y="45.2">AO3400A</text>
<text x="85.6" y="47.7">Q5</text>
<text x="96.6" y="45.7">AO3400A</text>
<text x="262.6" y="48">D+</text>
<text x="262.6" y="42.9">D-</text>
<text x="262.6" y="45.4">D-</text>
<text x="279.9" y="42.9">GND</text>
<text x="68.1" y="48.2">Q4</text>
<text x="102.4" y="48.2">Q6</text>
<text x="173.2" y="50.5">NRST</text>
<text x="183.8" y="49.6" transform="rotate(-90 183.8 49.6)">VBAT</text>
<text x="186.4" y="48.8" transform="rotate(-90 186.4 48.8)">VDD</text>
<text x="188.9" y="48.8" transform="rotate(-90 188.9 48.8)">VDD</text>
<text x="191.5" y="48.8" transform="rotate(-90 191.5 48.8)">VDD</text>
<text x="194" y="49.9" transform="rotate(-90 194 49.9)">VDDA</text>
<text x="198.9" y="50.5">PA0</text>
<text x="198.9" y="53">PA1</text>
<text x="262.6" y="50.5">D+</text>
<text x="125.4" y="58.1">27</text>
<text x="173.2" y="55.6">BOOT0</text>
<text x="198.9" y="55.6">PA2</text>
<text x="198.9" y="58.1">PA3</text>
<text x="260.4" y="58.1">SBU1</text>
<text x="22.8" y="61.9">R1</text>
<text x="22.8" y="64.5">100R</text>
<text x="40.6" y="61.9">R2</text>
<text x="40.6" y="64.5">100R</text>
<text x="55.9" y="61.9">R3</text>
<text x="55.9" y="64.5">100R</text>
<text x="71.1" y="61.9">R4</text>
<text x="71.1" y="64.5">100R</text>
<text x="88.9" y="61.9">R5</text>
<text x="88.9" y="64.5">100R</text>
<text x="105.4" y="61.9">R6</text>
<text x="105.4" y="64.5">100R</text>
<text x="125.4" y="60.7">R8</text>
<text x="173.2" y="60.7">PD0</text>
<text x="173.2" y="63.2">PD1</text>
<text x="198.9" y="60.7">PA4</text>
<text x="198.9" y="63.2">PA5</text>
<text x="198.9" y="65.7">PA6</text>
<text x="249.9" y="61.2" transform="rotate(-90 249.9 61.2)">SHIELD</text>
<text x="257.5" y="61.2" transform="rotate(-90 257.5 61.2)">GND</text>
<text x="260.4" y="60.7">SBU2</text>
<text x="125.6" y="71.1">R7</text>
<text x="125.7" y="68.5">27</text>
<text x="173.2" y="68.3">PC13</text>
<text x="173.2" y="70.8">PC14</text>
<text x="198.9" y="68.3">PA7</text>
<text x="198.9" y="70.8">PA8</text>
<text x="22.8" y="74.6">R11</text>
<text x="22.8" y="77.2">100k</text>
<text x="40.6" y="74.6">R12</text>
<text x="40.6" y="77.2">100k</text>
<text x="55.9" y="74.6">R13</text>
<text x="55.9" y="77.2">100k</text>
<text x="71.1" y="74.6">R14</text>
<text x="71.1" y="77.2">100k</text>
<text x="88.9" y="74.6">R15</text>
<text x="88.9" y="77.2">100k</text>
<text x="105.4" y="74.6">R16</text>
<text x="105.4" y="77.2">100k</text>
<text x="173.2" y="73.4">PC15</text>
<text x="197.7" y="75.9">PA10</text>
<text x="198.9" y="73.4">PA9</text>
<text x="254.5" y="73.4">GND</text>
<text x="108.2" y="83.5">D1</text>
<text x="173.2" y="78.4">PB0</text>
<text x="173.2" y="81">PB1</text>
<text x="173.2" y="83.5">PB2</text>
<text x="197.7" y="78.4">PA11</text>
<text x="197.7" y="81">PA12</text>
<text x="197.7" y="83.5">PA13</text>
<text x="58.9" y="84.8">GND</text>
<text x="98.4" y="84.8">R17</text>
<text x="98.5" y="87.3">10k</text>
<text x="107.7" y="86.1">LED</text>
<text x="173.2" y="86.1">PB3</text>
<text x="173.2" y="88.6">PB4</text>
<text x="197.7" y="86.1">PA14</text>
<text x="197.7" y="88.6">PA15</text>
<text x="262.1" y="88.6">TLV75533PDBV</text>
<text x="267.8" y="86.1">U4</text>
<text x="106.9" y="94.7">GND</text>
<text x="173.2" y="91.1">PB5</text>
<text x="173.2" y="93.7">PB6</text>
<text x="264.4" y="92.4">IN</text>
<text x="264.4" y="94.9">EN</text>
<text x="270.2" y="92.4">OUT</text>
<text x="277.9" y="90.6">+3V3</text>
<text x="173.2" y="96.2">PB7</text>
<text x="173.2" y="98.8">PB8</text>
<text x="173.2" y="101.3">PB9</text>
<text x="270.2" y="98.8" transform="rotate(-90 270.2 98.8)">GND</text>
<text x="119.3" y="102.6">+3V3</text>
<text x="173.2" y="103.8">PB10</text>
<text x="173.2" y="106.4">PB11</text>
<text x="248.7" y="102.6">+3V3</text>
<text x="273" y="102.6">GND</text>
<text x="22.8" y="114">C2</text>
<text x="41.8" y="108.9">+3V3</text>
<text x="49.1" y="112.7">U2</text>
<text x="173.2" y="108.9">PB12</text>
<text x="173.2" y="111.5">PB13</text>
<text x="173.2" y="114">PB14</text>
<text x="22.8" y="116.5">C</text>
<text x="49.1" y="115.3">nRF24L01P</text>
<text x="107.2" y="117.8">SDA</text>
<text x="117.8" y="117.8" transform="rotate(-90 117.8 117.8)">VLOGIC</text>
<text x="122.9" y="114.9" transform="rotate(-90 122.9 114.9)">VDD</text>
<text x="128.4" y="117.8">INT</text>
<text x="173.2" y="116.5">PB15</text>
<text x="269.7" y="116.5">GND</text>
<text x="17" y="124.2">GND</text>
<text x="34" y="121.6">MOSI</text>
<text x="34" y="124.2">MISO</text>
<text x="42.9" y="121.7" transform="rotate(-90 42.9 121.7)">VDD</text>
<text x="45.4" y="121.7" transform="rotate(-90 45.4 121.7)">VDD</text>
<text x="47.7" y="121.6">VDD_PA</text>
<text x="48" y="121.7" transform="rotate(-90 48 121.7)">VDD</text>
<text x="107.2" y="122.9">AD0</text>
<text x="107.2" y="120.3">SCL</text>
<text x="124.4" y="122.9">AUX_DA</text>
<text x="124.5" y="125.4">AUX_CL</text>
<text x="188.9" y="120.2" transform="rotate(-90 188.9 120.2)">VSS</text>
<text x="191.5" y="120.2" transform="rotate(-90 191.5 120.2)">VSSA</text>
<text x="192.6" y="124.2">U1</text>
<text x="250.8" y="120.1">MCP73831-2-OT</text>
<text x="264.9" y="122.6">U3</text>
<text x="34" y="129.2">CSN</text>
<text x="34" y="126.7">SCK</text>
<text x="50" y="126.7">ANT1</text>
<text x="50" y="131.8">ANT2</text>
<text x="107.2" y="130.5">FSYNC</text>
<text x="125.2" y="130.5">CPOUT</text>
<text x="185.9" y="129.2">GND</text>
<text x="192.6" y="126.7">STM32F103C8Tx</text>
<text x="264.6" y="126.7">STAT</text>
<text x="264.6" y="131.8">V</text>
<text x="272.7" y="126.9" transform="rotate(-90 272.7 126.9)">V</text>
<text x="273.5" y="126.7">PROG</text>
<text x="34" y="134.3">CE</text>
<text x="34" y="136.9">IRQ</text>
<text x="107.2" y="133">CLKIN</text>
<text x="120.3" y="137.9" transform="rotate(-90 120.3 137.9)">GND</text>
<text x="124" y="133">REGOUT</text>
<text x="272.7" y="132.9" transform="rotate(-90 272.7 132.9)">V</text>
<text x="34" y="141.9">IREF</text>
<text x="50.9" y="141.9">XC1</text>
<text x="99.5" y="138.1">GND</text>
<text x="121.5" y="141.9">U5</text>
<text x="227.2" y="141.9">U6</text>
<text x="34" y="147">DVDD</text>
<text x="42.9" y="148.9" transform="rotate(-90 42.9 148.9)">VSS</text>
<text x="45.4" y="148.9" transform="rotate(-90 45.4 148.9)">VSS</text>
<text x="48" y="148.9" transform="rotate(-90 48 148.9)">VSS</text>
<text x="50.5" y="148.9" transform="rotate(-90 50.5 148.9)">VSS</text>
<text x="50.9" y="147">XC2</text>
<text x="99" y="144.5">C4</text>
<text x="99" y="147">C</text>
<text x="117.3" y="148.3">GND</text>
<text x="121.5" y="144.5">MPU-6050</text>
<text x="221.5" y="149.6">VCC</text>
<text x="225.4" y="144.5">DW01A</text>
<text x="259.1" y="148.5">Conn_01x02_Pin</text>
<text x="265.7" y="146">J8</text>
<text x="93.2" y="154.6">GND</text>
<text x="221.5" y="154.6">GND</text>
<text x="227" y="155.7" transform="rotate(-90 227 155.7)">OD</text>
<text x="232.1" y="155.7" transform="rotate(-90 232.1 155.7)">OC</text>
<text x="233" y="154.6">CS</text>
<text x="44.9" y="159.7">GND</text>
<text x="268.4" y="159.7">GND</text>
<text x="28.4" y="172.4">SW1</text>
<text x="90.4" y="172.2">J9</text>
<text x="111.2" y="171.9">J10</text>
<text x="23.7" y="175">CK_KMS2xxGP</text>
<text x="90.4" y="174.7">Conn_01x03_Pin</text>
<text x="96" y="178">GND</text>
<text x="111.2" y="174.4">Conn_01x03_Pin</text>
<text x="113.5" y="178.3">GND</text>
<text x="38.1" y="182.6">R18</text>
<text x="38.1" y="185.1">10k</text>
<text x="49.8" y="182.1">Conn_01x03_Pin</text>
<text x="55.1" y="180">J11</text>
<text x="68" y="182.3">Conn_01x03_Pin</text>
<text x="75.4" y="180">J12</text>
<text x="23.3" y="188.9">GND</text>
<text x="98.4" y="191.5">VDD</text>
<text x="116.2" y="191.5">VDD</text>
<text x="57.6" y="195.3">GND</text>
<text x="75.4" y="195.3">GND</text>
</g>
<g font-size="1.3" fill="#0000c2">
<text x="14.8" y="41.4">note: gx =&gt; grounder x (mosphet that connects to gnd)</text>
<text x="263.3" y="74.6">usb C</text>
<text x="14.3" y="95.2">motor driving stage</text>
<text x="92.4" y="97">motor power</text>
<text x="253.7" y="107.1">buck from battery voltage</text>
<text x="258.9" y="105.1">3.3V power rail</text>
<text x="250.3" y="139.1">battery charging</text>
<text x="267.1" y="163.8">battery</text>
<text x="23.5" y="169.4">reset button</text>
<text x="62.8" y="175.2">debug</text>
<text x="96.9" y="196">boot mode selection</text>
</g>
<g font-size="1" fill="#006464">
<text x="272.8" y="125.8" transform="rotate(-90 272.8 125.8)">SS</text>
<text x="265.8" y="131.8">BAT</text>
<text x="272.8" y="131.8" transform="rotate(-90 272.8 131.8)">DD</text>
</g>
</svg>
